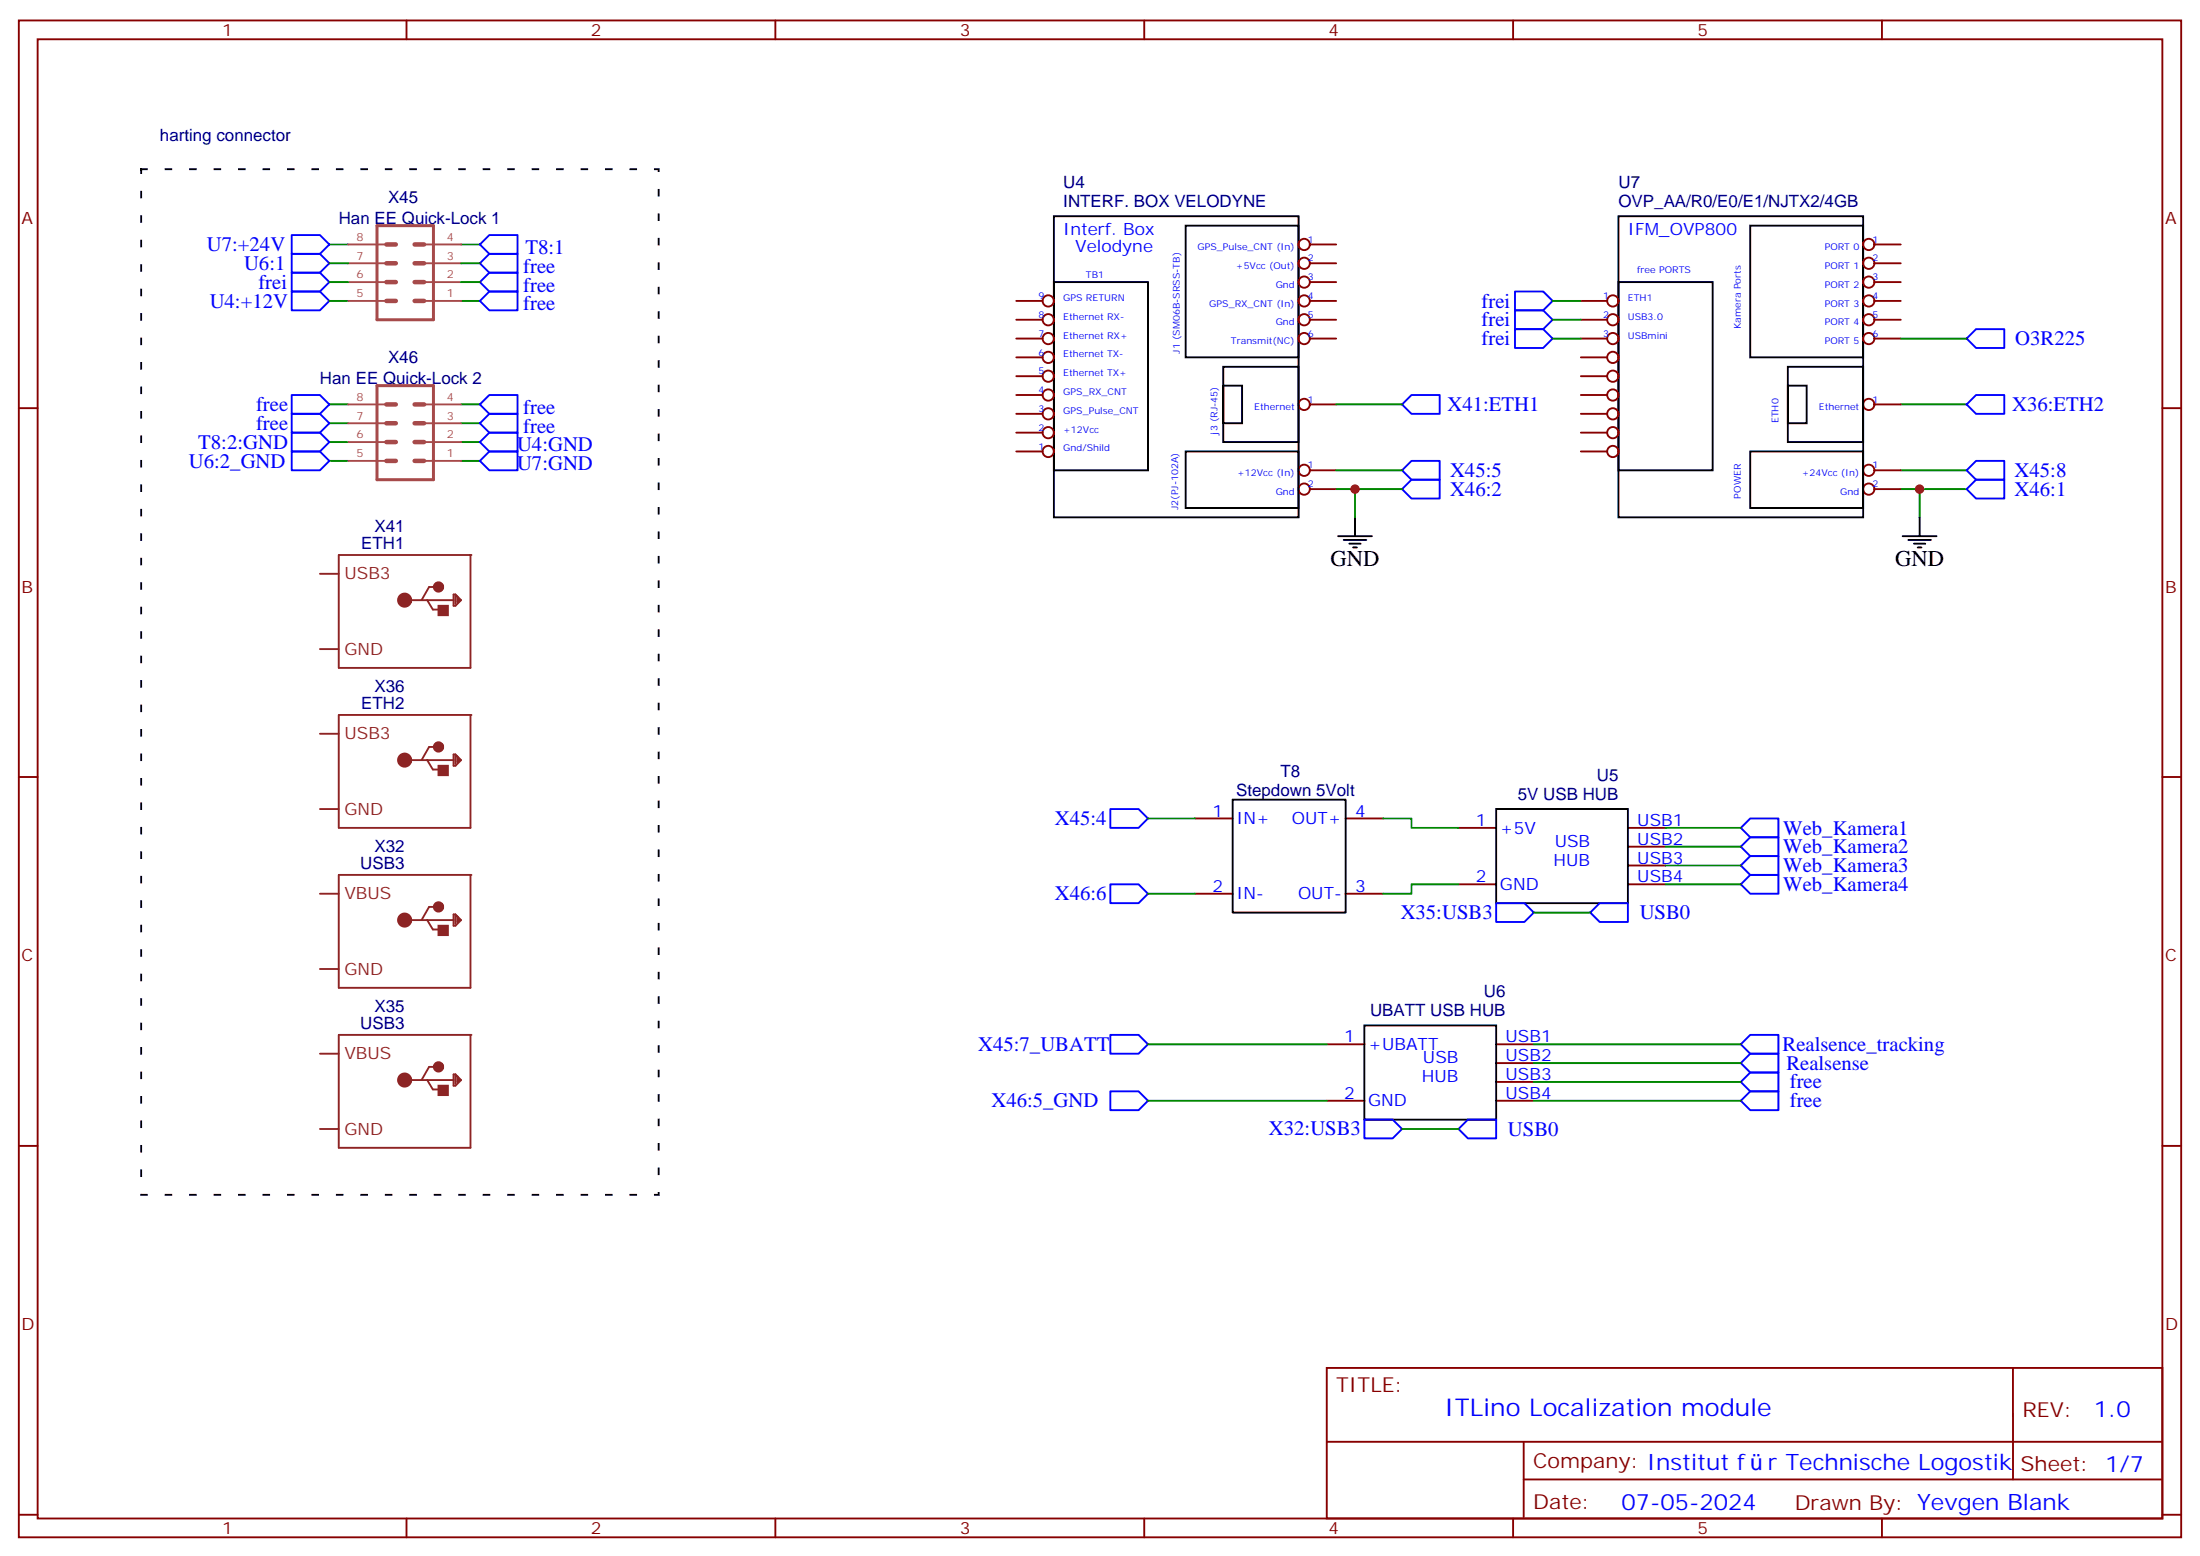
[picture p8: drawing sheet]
<svg xmlns="http://www.w3.org/2000/svg" width="412mm" height="292mm" viewBox="0 0 412 292" stroke-linecap="round" stroke-linejoin="round" font-family="sans-serif">
<g fill="none" stroke="#870000" stroke-width=".35">
<path d="M3.5 3.8h405.4v284.4h-405.4zM7.1 7.4h398.2v277.2h-398.2zM76.2 3.8v3.6M145.3 3.8v3.6M214.5 3.8v3.6M283.6 3.8v3.6M352.8 3.8v3.6M3.5 76.5h3.6M405.3 76.5h3.6M3.5 145.7h3.6M405.3 145.7h3.6M3.5 214.8h3.6"/>
<path d="M405.3 214.8h3.6M248.7 256.4h156.6v28.2h-156.6zM377.3 256.4v20.9M248.7 270.3h156.5M285.6 277.3h119.6M285.6 270.3v14.1M3.5 283.9h3.6M76.2 284.7v3.5M145.3 284.7v3.5M214.5 284.7v3.5M283.6 284.7v3.5M352.8 284.7v3.5"/>
<path d="M405.3 283.9h3.6"/>
</g>
<path d="M26.5 31.7h97v192.3h-97z" fill="none" stroke="#000" stroke-width=".35" stroke-dasharray="1.1 3.5"/>
<circle cx="88.2" cy="164" r=".18" fill="#8c2424"/>
<path d="M75.8 172.5h9.2M80.1 172.5l1 1.7h1.8M81.8 170h-1.4l-1.4 2.5M85 171.4h.4l1 1.1-1 1h-.4zM85.4 171.4v1.8M88.2 164h-24.7v21.2" fill="none" stroke="#8c2424" stroke-width=".35"/>
<circle cx="86.1" cy="172.5" r=".18" fill="#8c2424"/>
<path d="M60 167.5h3.5M85.7 171.8l.4 .7-.4 .3zM88.2 164v21.2h-24.7M60 181.6h3.5" fill="none" stroke="#8c2424" stroke-width=".35"/>
<g fill="none" stroke="#8c2424" stroke-width="1.4">
<circle cx="75.8" cy="172.5" r=".71"/>
<circle cx="82.2" cy="170" r=".35"/>
</g>
<path d="M82.2 173.5h1.8v1.8h-1.8z" fill="#8c2424" stroke="#8c2424" stroke-width=".35"/>
<circle cx="88.2" cy="194" r=".18" fill="#8c2424"/>
<path d="M81.8 200h-1.4l-1.4 2.5M88.2 194h-24.7v21.2M75.8 202.5h9.2M80.1 202.5l1 1.7h1.8M85 201.4h.4l1 1.1-1 1h-.4zM85.4 201.4v1.8" fill="none" stroke="#8c2424" stroke-width=".35"/>
<circle cx="86.1" cy="202.5" r=".18" fill="#8c2424"/>
<path d="M60 197.5h3.5M88.2 194v21.2h-24.7M60 211.6h3.5M85.7 201.8l.4 .7-.4 .3z" fill="none" stroke="#8c2424" stroke-width=".35"/>
<g fill="none" stroke="#8c2424" stroke-width="1.4">
<circle cx="82.2" cy="200" r=".35"/>
<circle cx="75.8" cy="202.5" r=".71"/>
</g>
<path d="M82.2 203.5h1.8v1.8h-1.8z" fill="#8c2424" stroke="#8c2424" stroke-width=".35"/>
<circle cx="88.2" cy="134" r=".18" fill="#8c2424"/>
<path d="M88.2 134h-24.7v21.2M75.8 142.5h9.2M80.1 142.5l1 1.8h1.8M81.8 140h-1.4l-1.4 2.5M85 141.4h.4l1 1.1-1 1h-.4zM85.4 141.4v1.8" fill="none" stroke="#8c2424" stroke-width=".35"/>
<circle cx="86.1" cy="142.5" r=".18" fill="#8c2424"/>
<path d="M60 137.5h3.5M88.2 134v21.2h-24.7M60 151.7h3.5M85.7 141.8l.4 .7-.4 .3z" fill="none" stroke="#8c2424" stroke-width=".35"/>
<g fill="none" stroke="#8c2424" stroke-width="1.4">
<circle cx="75.8" cy="142.5" r=".71"/>
<circle cx="82.2" cy="140" r=".35"/>
</g>
<path d="M82.2 143.5h1.8v1.8h-1.8z" fill="#8c2424" stroke="#8c2424" stroke-width=".35"/>
<circle cx="88.2" cy="104" r=".18" fill="#8c2424"/>
<path d="M75.8 112.5h9.2M80.1 112.5l1 1.8h1.8M81.8 110h-1.4l-1.4 2.5M85 111.4h.4l1 1.1-1 1.1h-.4zM85.4 111.4v1.8M88.2 104h-24.7v21.2" fill="none" stroke="#8c2424" stroke-width=".35"/>
<circle cx="86.1" cy="112.5" r=".18" fill="#8c2424"/>
<path d="M60 107.6h3.5M85.7 111.8l.4 .7-.4 .4zM88.2 104v21.2h-24.7M60 121.7h3.5" fill="none" stroke="#8c2424" stroke-width=".35"/>
<g fill="none" stroke="#8c2424" stroke-width="1.4">
<circle cx="75.8" cy="112.5" r=".71"/>
<circle cx="82.2" cy="110" r=".35"/>
</g>
<path d="M82.2 113.6h1.8v1.7h-1.8z" fill="#8c2424" stroke="#8c2424" stroke-width=".35"/>
<g fill="none" stroke="#008700" stroke-width=".35">
<path d="M61.7 45.8h3.6M61.7 56.4h3.6M61.7 52.9h3.6M61.7 49.4h3.6M86.4 45.8h3.6M86.4 56.4h3.6M86.4 52.9h3.6M86.4 49.4h3.6M291 56.4h5.3M291 59.9h5.3M61.7 79.3h3.6M61.7 75.8h3.6"/>
<path d="M86.4 79.3h3.6M86.4 75.8h3.6M250.5 75.8h12.3M291 63.5h5.3M356.3 75.8h12.4M356.3 63.5h12.4M61.7 86.4h3.6M61.7 82.9h3.6M86.4 86.4h3.6M86.4 82.9h3.6M250.5 88.2h12.3M250.5 91.7h12.3"/>
<path d="M254 91.7v5.3M356.3 88.2h12.4M356.3 91.7h12.4M359.8 91.7v5.3M215.2 153.4h8.8M259.3 153.4h5.3v1.8h8.8M312.2 155.2h14.1M312.2 158.7h14.1M215.2 167.5h8.8M273.4 165.8h-8.8v1.7h-5.3M287.5 171.1h10.6M312.2 162.2h14.1"/>
<path d="M312.2 165.8h14.1M215.2 195.8h33.5M287.5 195.8h38.8M287.5 199.3h38.8M215.2 206.3h33.5M262.8 211.6h10.6M287.5 202.8h38.8M287.5 206.3h38.8"/>
</g>
<g fill="none" stroke="#00f" stroke-width=".35">
<path d="M54.7 54.6h5.3l1.7 1.8-1.7 1.8h-5.3zM54.7 44.1h5.3l1.7 1.7-1.7 1.8h-5.3zM54.7 51.1h5.3l1.7 1.8-1.7 1.7h-5.3zM54.7 47.6h5.3l1.7 1.8-1.7 1.7h-5.3zM90 49.4l1.7-1.8h5.3v3.5h-5.3zM90 52.9l1.7-1.8h5.3v3.5h-5.3zM90 45.8l1.7-1.7h5.3v3.5h-5.3zM91.7 54.6h5.3v3.6h-5.3l-1.7-1.8zM284 54.6h5.3l1.7 1.8-1.7 1.8h-5.3zM284 58.2h5.3l1.7 1.7-1.7 1.8h-5.3zM54.7 74h5.3l1.7 1.8-1.7 1.8h-5.3zM54.7 77.6h5.3l1.7 1.7-1.7 1.8h-5.3z"/>
<path d="M90 75.8l1.7-1.8h5.3v3.6h-5.3zM90 79.3l1.7-1.7h5.3v3.5h-5.3zM262.8 75.8l1.8-1.8h5.3v3.6h-5.3zM284 61.7h5.3l1.7 1.8-1.7 1.7h-5.3zM368.7 75.8l1.7-1.8h5.3v3.6h-5.3zM370.4 61.7h5.3v3.5h-5.3l-1.7-1.7zM54.7 81.1h5.3l1.7 1.8-1.7 1.7h-5.3zM54.7 84.6h5.3l1.7 1.8-1.7 1.8h-5.3zM90 82.9l1.7-1.8h5.3v3.5h-5.3zM90 86.4l1.7-1.8h5.3v3.6h-5.3zM262.8 88.2l1.8-1.8h5.3v3.5h-5.3zM262.8 91.7l1.8-1.8h5.3v3.6h-5.3z"/>
<path d="M368.7 91.7l1.7-1.8h5.3v3.6h-5.3zM370.4 86.4h5.3v3.5h-5.3l-1.7-1.7zM208.1 151.7h5.3l1.8 1.7-1.8 1.8h-5.3zM326.3 155.2l1.8-1.8h5.3v3.6h-5.3zM326.3 158.7l1.8-1.7h5.3v3.5h-5.3zM208.1 165.8h5.3l1.8 1.7-1.8 1.8h-5.3zM280.5 169.3h5.3l1.7 1.8-1.7 1.7h-5.3zM298.1 171.1l1.8-1.8h5.3v3.5h-5.3zM326.3 162.2l1.8-1.7h5.3v3.5h-5.3zM326.3 165.8l1.8-1.8h5.3v3.5h-5.3zM208.1 194h5.3l1.8 1.8-1.8 1.7h-5.3zM326.3 195.8l1.8-1.8h5.3v3.5h-5.3z"/>
<path d="M326.3 199.3l1.8-1.8h5.3v3.5h-5.3zM208.1 204.6h5.3l1.8 1.7-1.8 1.8h-5.3zM255.8 209.9h5.3l1.7 1.7-1.7 1.8h-5.3zM273.4 211.6l1.8-1.7h5.3v3.5h-5.3zM326.3 202.8l1.8-1.8h5.3v3.6h-5.3zM326.3 206.3l1.8-1.7h5.3v3.5h-5.3z"/>
</g>
<path d="M70.7 42.3h10.6v17.6h-10.6zM70.7 72.3h10.6v17.6h-10.6z" fill="none" stroke="#a64a4a" stroke-width=".56"/>
<g fill="none" stroke="#a64a4a" stroke-width=".85">
<path d="M72.4 45.8h1.8M72.4 49.4h1.8M72.4 52.9h1.8M72.4 56.4h1.8M77.7 45.8h1.8M77.7 49.4h1.8M77.7 52.9h1.8M77.7 56.4h1.8M72.4 75.8h1.8M72.4 79.3h1.8M77.7 75.8h1.8M77.7 79.3h1.8"/>
<path d="M72.4 82.9h1.8M72.4 86.4h1.8M77.7 82.9h1.8M77.7 86.4h1.8"/>
</g>
<g fill="none" stroke="#a64a4a" stroke-width=".35">
<path d="M65.3 56.4h6.9M65.3 52.9h6.9M65.3 49.4h6.9M65.3 45.8h6.9M79.5 56.4h6.9M79.5 52.9h6.9M79.5 49.4h6.9M79.5 45.8h6.9M65.3 79.3h6.9M65.3 75.8h6.9M79.5 79.3h6.9M79.5 75.8h6.9"/>
<path d="M65.3 86.4h6.9M65.3 82.9h6.9M79.5 86.4h6.9M79.5 82.9h6.9"/>
</g>
<g fill="none" stroke="#000" stroke-width=".35">
<path d="M197.6 40.5h45.8v56.5h-45.8zM197.6 52.9h17.6v35.3h-17.6zM222.2 42.3h21.2v24.7h-21.2zM303.4 40.5h45.8v56.5h-45.8zM303.4 52.9h17.6v35.3h-17.6zM328.1 42.3h21.1v24.7h-21.1zM229.3 68.8h14.1v14.1h-14.1zM229.3 72.3h3.5v7h-3.5zM335.1 68.8h14.1v14.1h-14.1zM335.1 72.3h3.6v7h-3.6zM222.2 84.6h21.2v10.6h-21.2zM254 97v3.5"/>
<path d="M328.1 84.6h21.1v10.6h-21.1zM359.8 97v3.5M250.8 100.5h6.4M251.9 101.2h4.2M252.9 101.9h2.2M253.6 102.6h.8M356.7 100.5h6.3M357.7 101.2h4.2M358.8 101.9h2.1M359.5 102.6h.7M231.1 149.9h21.1v21.2h-21.1zM280.5 151.7h24.7v17.6h-24.7z"/>
<path d="M255.8 192.2h24.7v17.7h-24.7z"/>
</g>
<g fill="none" stroke="#870000" stroke-width=".35">
<path d="M190.5 56.4h4.9M190.5 59.9h4.9M245.5 45.8h5M245.5 49.4h5M245.5 52.9h5M245.5 56.4h5M245.5 59.9h5M296.3 56.4h5M296.3 59.9h5M351.4 45.8h4.9M351.4 49.4h4.9M351.4 52.9h4.9"/>
<path d="M351.4 56.4h4.9M351.4 59.9h4.9M190.5 63.5h4.9M190.5 67h4.9M190.5 70.5h4.9M190.5 74h4.9M190.5 77.6h4.9M245.5 75.8h5M245.5 63.5h5M296.3 63.5h5M296.3 67h5M296.3 70.5h5"/>
<path d="M296.3 74h5M296.3 77.6h5M351.4 75.8h4.9M351.4 63.5h4.9M190.5 81.1h4.9M190.5 84.6h4.9M245.5 91.7h5M245.5 88.2h5M296.3 81.1h5M296.3 84.6h5M351.4 91.7h4.9M351.4 88.2h4.9"/>
<path d="M224 153.4h7.1M252.2 153.4h7.1M273.4 155.2h7.1M305.2 155.2h7M305.2 158.7h7M224 167.5h7.1M252.2 167.5h7.1M273.4 165.8h7.1M305.2 162.2h7M305.2 165.8h7M248.7 195.8h7.1M280.5 195.8h7"/>
<path d="M280.5 199.3h7M248.7 206.3h7.1M280.5 202.8h7M280.5 206.3h7"/>
<circle cx="196.5" cy="56.4" r="1.06"/>
<circle cx="196.5" cy="59.9" r="1.06"/>
<circle cx="244.5" cy="52.9" r="1.06"/>
<circle cx="244.5" cy="59.9" r="1.06"/>
<circle cx="244.5" cy="49.4" r="1.06"/>
<circle cx="244.5" cy="56.4" r="1.06"/>
<circle cx="244.5" cy="45.8" r="1.06"/>
<circle cx="302.3" cy="59.9" r="1.06"/>
<circle cx="302.3" cy="56.4" r="1.06"/>
<circle cx="350.3" cy="56.4" r="1.06"/>
<circle cx="350.3" cy="45.8" r="1.06"/>
<circle cx="350.3" cy="49.4" r="1.06"/>
<circle cx="350.3" cy="59.9" r="1.06"/>
<circle cx="350.3" cy="52.9" r="1.06"/>
<circle cx="196.5" cy="74" r="1.06"/>
<circle cx="196.5" cy="70.5" r="1.06"/>
<circle cx="196.5" cy="63.5" r="1.06"/>
<circle cx="196.5" cy="67" r="1.06"/>
<circle cx="196.5" cy="77.6" r="1.06"/>
<circle cx="244.5" cy="75.8" r="1.06"/>
<circle cx="244.5" cy="63.5" r="1.06"/>
<circle cx="302.3" cy="67" r="1.06"/>
<circle cx="302.3" cy="77.6" r="1.06"/>
<circle cx="302.3" cy="70.5" r="1.06"/>
<circle cx="302.3" cy="74" r="1.06"/>
<circle cx="302.3" cy="63.5" r="1.06"/>
<circle cx="350.3" cy="63.5" r="1.06"/>
<circle cx="350.3" cy="75.8" r="1.06"/>
<circle cx="196.5" cy="81.1" r="1.06"/>
<circle cx="196.5" cy="84.6" r="1.06"/>
<circle cx="244.5" cy="91.7" r="1.06"/>
<circle cx="244.5" cy="88.2" r="1.06"/>
<circle cx="302.3" cy="84.6" r="1.06"/>
<circle cx="302.3" cy="81.1" r="1.06"/>
<circle cx="350.3" cy="88.2" r="1.06"/>
<circle cx="350.3" cy="91.7" r="1.06"/>
</g>
<g fill="#c00">
<circle cx="254" cy="91.7" r=".88"/>
<circle cx="359.8" cy="91.7" r=".88"/>
</g>
<text font-size="4.6" fill="#00f" x="270.8" y="265.5">ITLino Localization module</text>
<g font-size="4.2">
<text x="249.4" y="106.2">GND</text>
<text x="355.2" y="106.2">GND</text>
</g>
<g font-size="4.2" fill="#00f">
<text x="392.5" y="265.7">1.0</text>
<text x="331.4" y="275.5">r Technische Logostik</text>
<text x="304" y="283.1">07-05-2024</text>
</g>
<g font-size="3.9" fill="#00f">
<text x="38.8" y="47.1">U7:+24V</text>
<text x="98.5" y="47.6">T8:1</text>
<text x="45.7" y="50.6">U6:1</text>
<text x="98.1" y="51.1">free</text>
<text x="39.3" y="57.7">U4:+12V</text>
<text x="48.4" y="54.1">frei</text>
<text x="98.1" y="58.2">free</text>
<text x="98.1" y="54.6">free</text>
<text x="277.7" y="57.7">frei</text>
<text x="277.7" y="61.2">frei</text>
<text x="277.7" y="64.7">frei</text>
<text x="377.8" y="64.7">O3R225</text>
<text x="48" y="77">free</text>
<text x="98.1" y="77.6">free</text>
<text x="271.3" y="77">X41:ETH1</text>
<text x="377.2" y="77.1">X36:ETH2</text>
<text x="48" y="80.5">free</text>
<text x="98.1" y="81.1">free</text>
<text x="35.4" y="87.7">U6:2_GND</text>
<text x="37.2" y="84.1">T8:2:GND</text>
<text x="96.9" y="84.6">U4:GND</text>
<text x="96.9" y="88.2">U7:GND</text>
<text x="271.8" y="89.4">X45:5</text>
<text x="377.6" y="89.4">X45:8</text>
<text x="271.8" y="92.9">X46:2</text>
<text x="377.6" y="92.9">X46:1</text>
<text x="197.7" y="154.6">X45:4</text>
<text x="334.3" y="156.5">Web_Kamera1</text>
<text x="334.3" y="160">Web_Kamera2</text>
<text x="334.3" y="163.5">Web_Kamera3</text>
<text x="334.3" y="167">Web_Kamera4</text>
<text x="197.7" y="168.7">X46:6</text>
<text x="262.6" y="172.3">X35:USB3</text>
<text x="307.4" y="172.3">USB0</text>
<text x="183.4" y="197">X45:7_UBATT</text>
<text x="334.2" y="197">Realsence_tracking</text>
<text x="334.9" y="200.5">Realsense</text>
<text x="185.9" y="207.6">X46:5_GND</text>
<text x="335.5" y="204">free</text>
<text x="335.5" y="207.5">free</text>
<text x="237.9" y="212.8">X32:USB3</text>
<text x="282.7" y="212.9">USB0</text>
</g>
<g font-size="3.9" fill="#800">
<text x="250.5" y="261">TITLE:</text>
<text x="379.1" y="265.7">REV:</text>
<text x="287.4" y="275.2">Company: Institut f</text>
<text x="378.8" y="275.8">Sheet: 1/7</text>
<text x="287.4" y="282.9">Date:</text>
<text x="336.4" y="283">Drawn By: Yevgen Blank</text>
</g>
<g font-size="3.2" fill="#800">
<text x="41.6" y="6.8">1</text>
<text x="110.8" y="6.8">2</text>
<text x="179.9" y="6.8">3</text>
<text x="249.1" y="6.8">4</text>
<text x="318.2" y="6.8">5</text>
<text x="4.1" y="41.9">A</text>
<text x="405.9" y="41.9">A</text>
<text x="4.1" y="111.1">B</text>
<text x="405.9" y="111.1">B</text>
<text x="4.1" y="180.2">C</text>
<text x="405.9" y="180.2">C</text>
<text x="4.1" y="249.4">D</text>
<text x="405.9" y="249.4">D</text>
<text x="41.6" y="287.6">1</text>
<text x="110.8" y="287.6">2</text>
<text x="179.9" y="287.6">3</text>
<text x="249.1" y="287.6">4</text>
<text x="318.2" y="287.6">5</text>
</g>
<g font-size="3.2" fill="#000080">
<text x="30" y="26.4">harting connector</text>
<text x="199.3" y="35.2">U4</text>
<text x="303.4" y="35.2">U7</text>
<text x="63.5" y="41.9">Han EE Quick-Lock 1</text>
<text x="72.7" y="38">X45</text>
<text x="199.3" y="38.8">INTERF. BOX VELODYNE</text>
<text x="303.4" y="38.8">OVP_AA/R0/E0/E1/NJTX2/4GB</text>
<text x="60" y="71.9">Han EE Quick-Lock 2</text>
<text x="72.7" y="68">X46</text>
<text x="70.2" y="99.8">X41</text>
<text x="67.7" y="103">ETH1</text>
<text x="70.2" y="129.8">X36</text>
<text x="67.7" y="133">ETH2</text>
<text x="231.7" y="149.3">Stepdown 5Volt</text>
<text x="240.1" y="145.6">T8</text>
<text x="284.5" y="149.9">5V USB HUB</text>
<text x="299.3" y="146.4">U5</text>
<text x="70.2" y="159.8">X32</text>
<text x="67.5" y="162.9">USB3</text>
<text x="70.2" y="189.8">X35</text>
<text x="256.8" y="190.5">UBATT USB HUB</text>
<text x="278.2" y="186.9">U6</text>
<text x="67.5" y="192.9">USB3</text>
</g>
<g font-size="3.2" fill="#00f">
<text x="199.3" y="44.1">Interf. Box</text>
<text x="201.5" y="47.2">Velodyne</text>
<text x="305.2" y="44.1">IFM_OVP800</text>
<text x="227.3" y="153.1">1</text>
<text x="231.8" y="154.5">IN+</text>
<text x="242.2" y="154.5">OUT+</text>
<text x="254" y="153.1">4</text>
<text x="276.7" y="154.8">1</text>
<text x="306.9" y="154.8">USB1</text>
<text x="281.2" y="156.2">+5V</text>
<text x="291.4" y="158.7">USB</text>
<text x="306.9" y="158.4">USB2</text>
<text x="306.9" y="161.9">USB3</text>
<text x="227.3" y="167.2">2</text>
<text x="254" y="167.2">3</text>
<text x="276.7" y="165.4">2</text>
<text x="281.2" y="166.8">GND</text>
<text x="291.2" y="162.2">HUB</text>
<text x="306.9" y="165.4">USB4</text>
<text x="231.8" y="168.6">IN-</text>
<text x="243.3" y="168.6">OUT-</text>
<text x="252" y="195.4">1</text>
<text x="256.5" y="196.8">+UBATT</text>
<text x="282.2" y="195.4">USB1</text>
<text x="266.5" y="202.8">HUB</text>
<text x="266.7" y="199.3">USB</text>
<text x="282.2" y="198.9">USB2</text>
<text x="282.2" y="202.5">USB3</text>
<text x="252" y="206">2</text>
<text x="256.5" y="207.4">GND</text>
<text x="282.2" y="206">USB4</text>
</g>
<g font-size="3.2" fill="#8d2323">
<text x="64.6" y="108.6">USB3</text>
<text x="64.6" y="122.7">GND</text>
<text x="64.6" y="138.6">USB3</text>
<text x="64.6" y="152.7">GND</text>
<text x="64.6" y="168.6">VBUS</text>
<text x="64.6" y="182.7">GND</text>
<text x="64.6" y="198.6">VBUS</text>
<text x="64.6" y="212.7">GND</text>
</g>
<g font-size="2.1" fill="#a54b4b">
<text x="66.8" y="45.1">8</text>
<text x="83.8" y="45.1">4</text>
<text x="66.8" y="52.2">6</text>
<text x="66.8" y="48.7">7</text>
<text x="83.8" y="52.2">2</text>
<text x="83.8" y="48.7">3</text>
<text x="66.8" y="55.7">5</text>
<text x="83.8" y="55.7">1</text>
<text x="66.8" y="75.1">8</text>
<text x="83.8" y="75.1">4</text>
<text x="66.8" y="82.2">6</text>
<text x="66.8" y="78.6">7</text>
<text x="83.8" y="82.2">2</text>
<text x="83.8" y="78.6">3</text>
<text x="66.8" y="85.7">5</text>
<text x="83.8" y="85.7">1</text>
</g>
<g font-size="1.8" fill="#00f">
<text x="224.5" y="46.9">GPS_Pulse_CNT (In)</text>
<text x="245.2" y="45.5">1</text>
<text x="342" y="46.9">PORT 0</text>
<text x="351" y="45.5">1</text>
<text x="203.6" y="52.2">TB1</text>
<text x="231.7" y="50.4">+5Vcc (Out)</text>
<text x="239.1" y="53.9">Gnd</text>
<text x="245.2" y="49">2</text>
<text x="245.2" y="52.5">3</text>
<text x="306.9" y="51.1">free PORTS</text>
<text x="342" y="50.4">PORT 1</text>
<text x="342" y="53.9">PORT 2</text>
<text x="351" y="49">2</text>
<text x="351" y="52.5">3</text>
<text x="194.7" y="56.1">9</text>
<text x="194.7" y="59.6">8</text>
<text x="199.3" y="56.4">GPS RETURN</text>
<text x="199.3" y="59.9">Ethernet RX-</text>
<text x="226.7" y="57.5">GPS_RX_CNT (In)</text>
<text x="245.2" y="56.1">4</text>
<text x="245.2" y="59.6">5</text>
<text x="300.5" y="56.1">1</text>
<text x="300.5" y="59.6">2</text>
<text x="305.2" y="56.4">ETH1</text>
<text x="305.2" y="59.9">USB3.0</text>
<text x="342" y="57.5">PORT 3</text>
<text x="351" y="56.1">4</text>
<text x="351" y="59.6">5</text>
<text x="194.7" y="63.1">7</text>
<text x="199.3" y="63.5">Ethernet RX+</text>
<text x="230.7" y="64.5">Transmit(NC)</text>
<text x="239.1" y="61">Gnd</text>
<text x="245.2" y="63.1">6</text>
<text x="300.5" y="63.1">3</text>
<text x="305.2" y="63.5">USBmini</text>
<text x="326.3" y="61.7" transform="rotate(-90 326.3 61.7)">Kamera Ports</text>
<text x="342" y="61">PORT 4</text>
<text x="342" y="64.5">PORT 5</text>
<text x="351" y="63.1">6</text>
<text x="194.7" y="66.6">6</text>
<text x="194.7" y="70.2">5</text>
<text x="199.3" y="67">Ethernet TX-</text>
<text x="199.3" y="70.5">Ethernet TX+</text>
<text x="221.2" y="66.3" transform="rotate(-90 221.2 66.3)">J1 (SM06B-SRSS-TB)</text>
<text x="194.7" y="73.7">4</text>
<text x="194.7" y="77.2">3</text>
<text x="199.3" y="74">GPS_RX_CNT</text>
<text x="199.3" y="77.6">GPS_Pulse_CNT</text>
<text x="235.1" y="76.9">Ethernet</text>
<text x="245.2" y="75.5">1</text>
<text x="341" y="76.9">Ethernet</text>
<text x="351" y="75.5">1</text>
<text x="194.7" y="80.8">2</text>
<text x="199.3" y="81.1">+12Vcc</text>
<text x="228.2" y="81.5" transform="rotate(-90 228.2 81.5)">j3 (RJ-45)</text>
<text x="333.4" y="79.3" transform="rotate(-90 333.4 79.3)">ETH0</text>
<text x="194.7" y="84.3">1</text>
<text x="199.3" y="84.6">Gnd/Shild</text>
<text x="231.9" y="89.2">+12Vcc (In)</text>
<text x="245.2" y="87.8">1</text>
<text x="337.7" y="89.2">+24Vcc (In)</text>
<text x="351" y="87.8">1</text>
<text x="220.8" y="95.6" transform="rotate(-90 220.8 95.6)">J2(PJ-102A)</text>
<text x="239.1" y="92.7">Gnd</text>
<text x="245.2" y="91.3">2</text>
<text x="326.3" y="93.5" transform="rotate(-90 326.3 93.5)">POWER</text>
<text x="345" y="92.7">Gnd</text>
<text x="351" y="91.3">2</text>
</g>
</svg>
